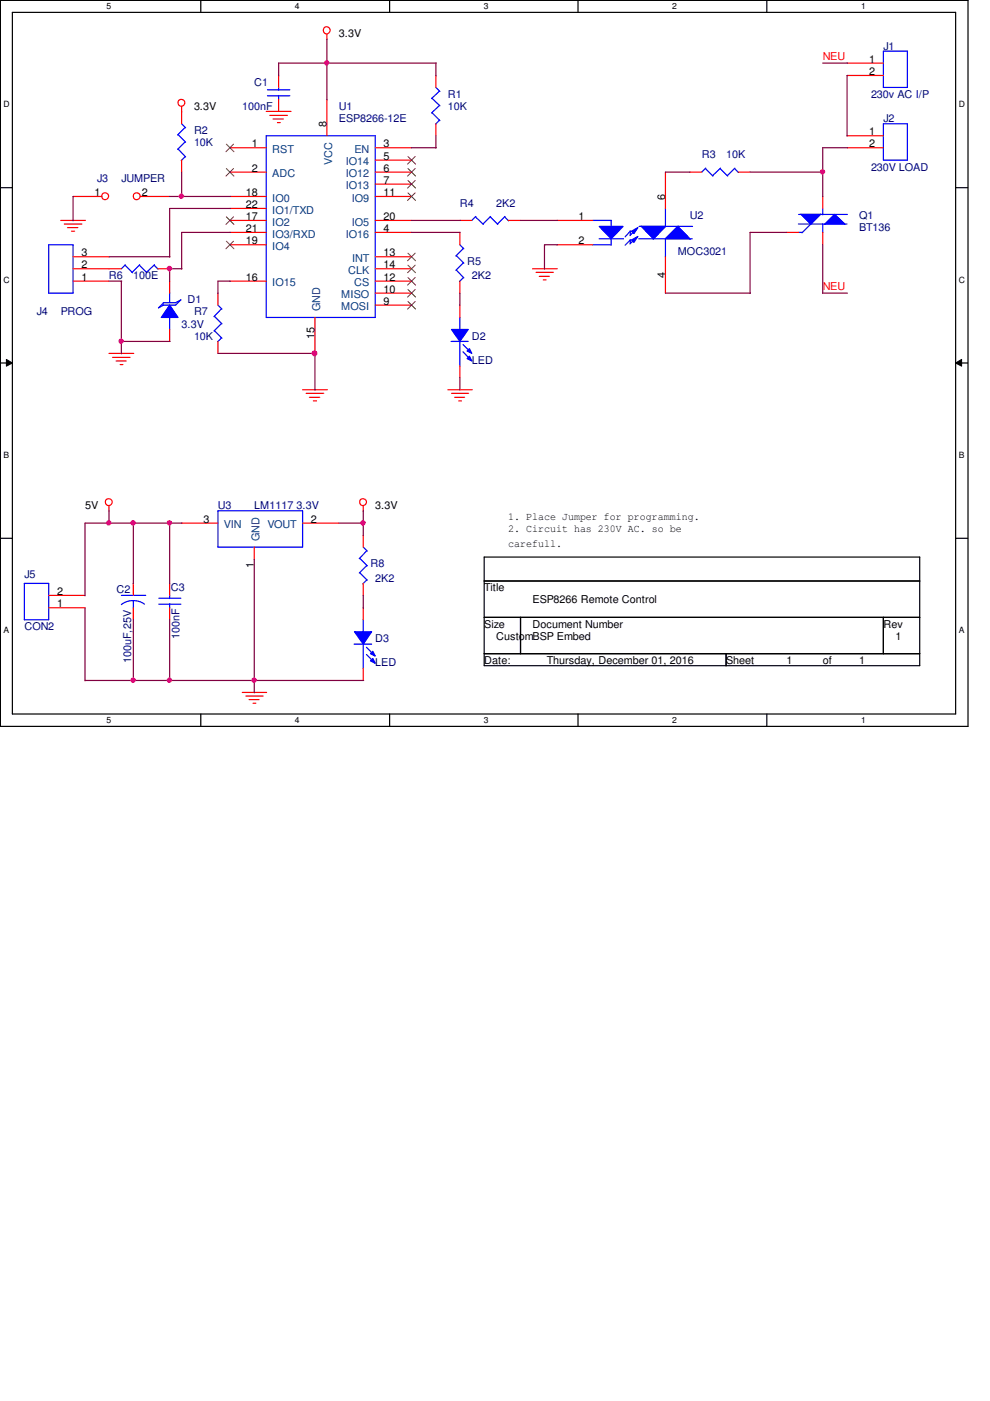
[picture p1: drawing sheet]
<svg xmlns="http://www.w3.org/2000/svg" width="210mm" height="297mm" viewBox="0 0 210 297" stroke-linecap="round" stroke-linejoin="round" font-family="sans-serif">
<path d="M.1 .1h205.2v153.9h-205.2zM2.6 2.6h200.1v148.8h-200.1z" fill="none" stroke="#000" stroke-width=".25"/>
<g fill="#fff">
<path d="M22.6 .3h1v2.1h-1z"/>
<path d="M22.6 151.6h1v2.1h-1z"/>
</g>
<path d="M42.6 .1v2.5M42.6 151.4v2.5" fill="none" stroke="#000" stroke-width=".25"/>
<g fill="#fff">
<path d="M62.6 .3h1v2.1h-1z"/>
<path d="M62.6 151.6h1v2.1h-1z"/>
</g>
<path d="M82.6 .1v2.5M82.6 151.4v2.5" fill="none" stroke="#000" stroke-width=".25"/>
<g fill="#fff">
<path d="M102.6 .3h1v2.1h-1z"/>
<path d="M102.6 151.6h1v2.1h-1z"/>
</g>
<path d="M122.6 .1v2.5M122.6 151.4v2.5" fill="none" stroke="#000" stroke-width=".25"/>
<g fill="#fff">
<path d="M142.6 .3h1v2.1h-1z"/>
<path d="M142.6 151.6h1v2.1h-1z"/>
</g>
<path d="M162.6 .1v2.5M162.6 151.4v2.5" fill="none" stroke="#000" stroke-width=".25"/>
<g fill="#fff">
<path d="M182.6 .3h1v2.1h-1z"/>
<path d="M182.6 151.6h1v2.1h-1z"/>
<path d="M.8 21.2h1.2v2h-1.2z"/>
<path d="M203.4 21.2h1.2v2h-1.2z"/>
<path d="M.8 58.3h1.2v2.1h-1.2z"/>
<path d="M203.4 58.3h1.2v2.1h-1.2z"/>
</g>
<path d="M.1 39.8h2.5M202.7 39.8h2.5" fill="none" stroke="#000" stroke-width=".25"/>
<g fill="#fff">
<path d="M.8 95.5h1.1v2h-1.1z"/>
<path d="M203.4 95.5h1.2v2h-1.2z"/>
</g>
<path d="M.1 77h2.5M202.7 77h2.5" fill="none" stroke="#000" stroke-width=".25"/>
<path d="M1.4 76.2l1.2 .8-1.2 .6zM202.7 77l1.3-.8v1.4z" fill="#000"/>
<path d="M1.4 76.2l1.2 .8-1.2 .6zM202.7 77l1.3-.8v1.4z" fill="none" stroke="#000" stroke-width=".21"/>
<g fill="#fff">
<path d="M.8 132.7h1.1v2h-1.1z"/>
<path d="M203.4 132.7h1.1v2h-1.1z"/>
</g>
<path d="M.1 114.1h2.5M102.7 118.1h92.4v23h-92.4zM202.7 114.1h2.5M102.7 123.2h92.4M102.7 130.9h92.4M102.7 138.6h92.4M110.4 130.9v7.7M154 138.6v2.5M187.4 130.9v7.7" fill="none" stroke="#000" stroke-width=".25"/>
<g fill="none" stroke="#f00" stroke-width=".25">
<path d="M69.3 7.3v1.1M38.5 22.6v3.6M38.5 34v2.5M48.8 36.5h7.7M48.8 31.3h7.7M56.5 23.6h5.2M57.2 24.5h3.8M57.9 25.2h2.2M58.8 26h.6M69.3 21.1v7.7M79.6 36.5h7.7M79.6 31.3h7.7"/>
<path d="M79.6 34h7.7M79.6 39h7.7M146.3 36.5h2.5M156.5 36.5h2.6M179.7 31.3h7.7M179.7 28.8h7.7M12.9 46.7h5.2M13.6 47.5h3.8M14.3 48.3h2.2M15.2 49h.6M15.5 41.7h6.1M29.8 41.7h6.2"/>
<path d="M48.8 46.7h7.7M48.8 41.7h7.7M48.8 49.3h7.7M48.8 59.6h7.7M48.8 51.9h7.7M48.8 44.2h7.7M79.6 46.7h7.7M79.6 57h7.7M79.6 41.7h7.7M79.6 49.3h7.7M79.6 54.4h7.7M79.6 59.6h7.7"/>
<path d="M112.9 57h5.3M113.7 57.7h3.6M114.4 58.6h2.1M115.2 59.4h.6M23.1 74.9h5.3M23.9 75.8h3.7M24.6 76.5h2.2M25.5 77.3h.6M66.8 67.3v7.6M79.6 62.1h7.7M79.6 64.7h7.7M64.2 82.6h5.2"/>
<path d="M64.9 83.4h3.8M65.6 84.2h2.2M66.5 85h.6M95 82.6h5.2M95.8 83.4h3.6M96.4 84.2h2.2M97.3 85h.6M23.1 107.3v1.1M77 107.3v1.1M10.3 128.9h7.7M10.3 126.2h7.7M28.3 123.7v2.5"/>
<path d="M28.3 128.9v2.5M36 123.7v2.5M36 128.9v2.5M51.4 146.8h5.2M52.2 147.6h3.6M52.8 148.3h2.1M53.7 149.1h.6"/>
<circle cx="69.3" cy="6.4" r=".74"/>
<circle cx="38.5" cy="21.8" r=".73"/>
<circle cx="22.3" cy="41.6" r=".73"/>
<circle cx="29" cy="41.6" r=".73"/>
<circle cx="23.1" cy="106.5" r=".73"/>
<circle cx="77" cy="106.5" r=".73"/>
</g>
<g fill="none" stroke="#00f" stroke-width=".25">
<path d="M37.8 28.5l1.6 1.6M37.8 31.6l1.6 1.7M38.5 26.2l.9 .9M39.3 27l-1.6 1.6M39.3 30.1l-1.6 1.6M39.3 33.2l-.9 .8M56.5 28.8h23.1v38.5h-23.1zM149.6 35.7l1.6 1.6M149.7 35.6l-.9 .9M152.7 35.7l1.6 1.6M152.8 35.6l-1.7 1.7M155.8 35.7l.8 .9"/>
<path d="M155.9 35.6l-1.6 1.7M187.4 26.2h5v7.8h-5zM36 62.1v2.1M36 67.2v2.6M5.2 123.7h5.1v7.7h-5.1zM25.7 126.2h5.2M28.3 127.3v1.6M30.6 128.1a4.2 4.2 0 0 0-4.9 .1M33.7 128.1h4.7M33.7 126.8h4.7M36 126.2v.7M36 128v.9"/>
</g>
<g fill="none" stroke="#804000" stroke-width=".21">
<path d="M48 30.6l1.6 1.6M48 35.7l1.6 1.6M49.5 30.6l-1.6 1.6M49.5 35.7l-1.6 1.6M86.5 35.7l1.6 1.6M86.5 33.2l1.6 1.6M86.5 38.3l1.6 1.6M88.1 35.7l-1.7 1.6M88.1 33.2l-1.7 1.6M88.1 38.3l-1.7 1.6M48 46l1.6 1.6M48 51.1l1.6 1.6"/>
<path d="M49.5 46l-1.6 1.6M49.5 51.1l-1.6 1.6M86.5 40.9l1.6 1.6M86.5 53.7l1.6 1.6M86.5 56.2l1.6 1.6M86.5 58.8l1.6 1.7M88.1 40.9l-1.7 1.6M88.1 53.7l-1.7 1.6M88.1 56.2l-1.7 1.6M88.1 58.8l-1.7 1.7M86.5 61.4l1.6 1.6M86.5 63.9l1.6 1.6"/>
<path d="M88.1 61.4l-1.7 1.6M88.1 63.9l-1.7 1.6"/>
</g>
<path d="M36 64.7l1.8 2.6h-3.6z" fill-rule="evenodd" fill="#00f"/>
<g fill="none" stroke="#00f" stroke-width=".25">
<path d="M92.5 18.5l.8 .9M93.2 19.3l-1.7 1.6M91.6 20.8l1.7 1.6M91.6 23.9l1.7 1.7M93.2 22.4l-1.7 1.6M93.2 25.5l-.8 .8M96.8 54.2l1.6 1.6M96.8 57.2l1.6 1.7M97.5 51.9l.9 .8M98.3 52.7l-1.6 1.6M98.3 55.7l-1.6 1.6M98.3 58.8l-.8 .9"/>
<path d="M100.8 46l1.7 1.6M100.9 45.9l-.8 .8M104 46l1.6 1.6M104.1 45.9l-1.7 1.6M107 46l.9 .8M107.1 45.9l-1.6 1.6M34.6 64.2h2.7l1.1-.6-1.1 1.1h-2.7M34.7 64.2l-1.1 1.1 1.1-.6M36 64.7l1.8 2.6h-3.6zM46.2 108.3h18v7.7h-18zM76.3 118.4l1.6 1.6M77 116l.9 .8"/>
<path d="M77.8 116.8l-1.6 1.6M77.8 119.9l-1.6 1.6M76.3 121.4l1.6 1.6M77.8 122.9l-.8 .9"/>
</g>
<g fill="none" stroke="#f00" stroke-width=".25">
<path d="M92.5 16v2.5M92.5 26.2v2.6M36 59.6v2.5M97.5 49.3v2.6M97.5 59.6v2.5M97.5 46.7h2.6M107.8 46.7h2.6M36 69.8v2.6M38.5 110.9h7.7M53.9 116v2.6M64.2 110.9h7.7M77 113.5v2.5"/>
<path d="M77 123.7v2.5"/>
</g>
<path d="M127.1 48h5.1l-2.6 2.6z" fill="#00f"/>
<g fill="none" stroke="#00f" stroke-width=".25">
<path d="M125.6 51.9h4M125.7 46.7h4M127.1 48h5.1l-2.6 2.6zM127.1 50.6h5.1M129.6 46.7v1.4M129.6 50.6v1.4M135.5 50.6h11.3M135.6 48h11.3M136 47.9l2.6 2.7M141.1 48l-2.6 2.7M141.1 44.2v3.9M143.8 48l2.6 2.7"/>
<path d="M143.8 47.9l-2.7 2.7v3.9"/>
</g>
<path d="M136.1 48h5l-2.5 2.6z" fill="#00f"/>
<path d="M136.1 48h5l-2.5 2.6z" fill="none" stroke="#00f" stroke-width=".25"/>
<path d="M143.8 48l2.5 2.6h-5.2z" fill="#00f"/>
<path d="M133.7 49l-1.1 1.2M133.7 48.9v1M133.7 50.8v.8M133.7 50.9l-1.1 1.1M134.7 48.8l-1.1 1.2M134.7 50.6l-1.1 1.1M143.8 48l2.5 2.6h-5.2z" fill="none" stroke="#00f" stroke-width=".25"/>
<path d="M133.9 49l1.4-.7-.8 1.2z" fill="#00f"/>
<path d="M133.9 49l1.4-.7-.8 1.2z" fill="none" stroke="#00f" stroke-width=".25"/>
<path d="M133.9 50.9l1.4-.8-.8 1.3z" fill="#00f"/>
<path d="M133.9 50.9l1.4-.8-.8 1.3zM95.7 72.4h3.6M97.5 67.3v2.6M97.5 72.4v5.2" fill="none" stroke="#00f" stroke-width=".25"/>
<path d="M141.1 36.5v7.7M118.1 46.7h7.6M118.1 51.9h7.6M141.1 54.4v7.7" fill="none" stroke="#f00" stroke-width=".25"/>
<path d="M95.8 69.8h3.5l-1.8 2.6z" fill-rule="evenodd" fill="#00f"/>
<path d="M95.8 69.8h3.5l-1.8 2.6z" fill="none" stroke="#00f" stroke-width=".25"/>
<path d="M99.6 75.5l.5 1-1-.5z" fill-rule="evenodd" fill="#00f"/>
<path d="M99.6 75.5l.5 1-1-.5z" fill="none" stroke="#00f" stroke-width=".25"/>
<path d="M99.6 73.9l.5 1-1-.5z" fill-rule="evenodd" fill="#00f"/>
<g fill="none" stroke="#00f" stroke-width=".25">
<path d="M56.7 19h4.8M59.1 18.5v.6M187.4 10.8h5v7.7h-5zM56.7 20.3h4.8M59.1 20.2v.9M10.3 51.9h5.2v10.2h-5.2zM26.5 56.2l1.6 1.6M26.6 56.1l-.9 .9M29.5 56.2l1.7 1.6M29.6 56.1l-1.6 1.6M32.7 56.2l.8 .9M32.8 56.1l-1.7 1.6"/>
<path d="M45.5 67.1l1.6 1.6M45.5 70.1l1.6 1.6M46.2 64.7l.9 .8M47 65.4l-1.6 1.7M47 68.6l-1.6 1.6M47 71.6l-.9 .9M98.2 73.1l1.6 1.6M98.2 74.6l1.6 1.7M99.6 73.9l.5 1-1-.5zM75.1 136.6h3.7M77 131.4v2.6M77 136.6v5.1"/>
</g>
<path d="M59.1 16v2.5M179.7 13.4h7.7M179.7 16h7.7M59.1 21.1v2.5M15.5 57h10.2M15.5 59.6h7.6M15.5 54.4h7.6M33.4 57h2.6M46.2 62.1v2.6M46.2 72.4v2.5M97.5 64.7v2.6M97.5 77.6v2.5" fill="none" stroke="#f00" stroke-width=".25"/>
<path d="M75.2 133.9h3.6l-1.8 2.7z" fill-rule="evenodd" fill="#00f"/>
<path d="M75.2 133.9h3.6l-1.8 2.7z" fill="none" stroke="#00f" stroke-width=".25"/>
<path d="M79.1 139.6l.5 1-1-.5z" fill-rule="evenodd" fill="#00f"/>
<path d="M79.1 139.6l.5 1-1-.5z" fill="none" stroke="#00f" stroke-width=".25"/>
<path d="M79.1 138.1l.5 1-1-.5z" fill-rule="evenodd" fill="#00f"/>
<path d="M169.3 47.5h10.4M169.3 49.3h.9M169.4 45.5h10.3M169.8 45.4l2.2 2.1M174.1 45.4l-4 4M174.5 44.2v1.4M174.5 47.5v1.9M174.9 47.6l2.1-2.1 2.2 2.1M77.7 137.2l1.6 1.7M77.7 138.8l1.6 1.6M79.1 138.1l.5 1-1-.5z" fill="none" stroke="#00f" stroke-width=".25"/>
<path d="M77 128.9v2.5M77 141.6v2.7" fill="none" stroke="#f00" stroke-width=".25"/>
<path d="M169.9 45.5h4.1l-2 2z" fill="#00f"/>
<path d="M169.9 45.5h4.1l-2 2z" fill="none" stroke="#00f" stroke-width=".25"/>
<path d="M175 47.5l2-2 2.2 2z" fill="#00f"/>
<path d="M175 47.5l2-2 2.2 2z" fill="none" stroke="#00f" stroke-width=".25"/>
<path d="M166.8 49.3h2.6M174.5 41.7v2.5M174.5 49.3v2.6" fill="none" stroke="#f00" stroke-width=".25"/>
<g fill="none" stroke="#800040" stroke-width=".25">
<path d="M69.3 8.3v12.9M92.5 13.4v2.7M92.5 13.4h-33.4v2.7M174.5 13.4h5.2M179.7 16v12.9M38.5 36.5v5.2M87.3 31.3h5.2M92.5 28.8v2.6M141.1 36.5h5.3M159.1 36.5h15.5M179.7 31.3h-5.2v10.4M15.5 41.7v5.1"/>
<path d="M23.1 59.6h2.7M23.1 54.4h13M25.7 59.6v15.4M36 41.7h12.9M38.6 57h-2.6v2.7M48.9 44.2h-12.9v10.3M48.9 59.6h-2.7v2.6M48.9 49.3h-10.4v7.8M87.3 49.3h10.3M87.3 46.7h10.3M110.4 46.7h7.8M118.2 51.9h-2.7v5.2"/>
<path d="M166.9 49.3h-7.8v12.9M174.5 51.9v10.3M25.7 72.4h10.4M46.2 74.9h20.7M66.8 74.9v7.8M97.5 62.1v2.7M141.1 62.1h18.1M174.5 62.1h5.2M97.5 80.1v2.6M23.1 108.3v2.7M28.3 110.9v12.9M36 110.9v12.9"/>
<path d="M38.6 110.9h-20.6v15.4M53.9 118.6v28.3M71.9 110.9h5.2M77 108.3v5.2M18 128.9v15.5M28.3 131.4v13M36 131.4v13M77 126.2v2.7M18 144.3h59.1"/>
</g>
<circle cx="77" cy="110.9" r=".48" fill="#f0f"/>
<circle cx="77" cy="110.9" r=".48" fill="none" stroke="#f0f" stroke-width=".25"/>
<circle cx="28.2" cy="144.2" r=".48" fill="#f0f"/>
<circle cx="28.2" cy="144.2" r=".48" fill="none" stroke="#f0f" stroke-width=".25"/>
<circle cx="35.9" cy="144.2" r=".48" fill="#f0f"/>
<circle cx="35.9" cy="144.2" r=".48" fill="none" stroke="#f0f" stroke-width=".25"/>
<circle cx="53.9" cy="144.2" r=".48" fill="#f0f"/>
<circle cx="53.9" cy="144.2" r=".48" fill="none" stroke="#f0f" stroke-width=".25"/>
<circle cx="35.9" cy="110.9" r=".48" fill="#f0f"/>
<circle cx="35.9" cy="110.9" r=".48" fill="none" stroke="#f0f" stroke-width=".25"/>
<circle cx="23.1" cy="110.9" r=".48" fill="#f0f"/>
<circle cx="23.1" cy="110.9" r=".48" fill="none" stroke="#f0f" stroke-width=".25"/>
<circle cx="28.2" cy="110.9" r=".48" fill="#f0f"/>
<circle cx="28.2" cy="110.9" r=".48" fill="none" stroke="#f0f" stroke-width=".25"/>
<circle cx="69.3" cy="13.3" r=".48" fill="#f0f"/>
<circle cx="69.3" cy="13.3" r=".48" fill="none" stroke="#f0f" stroke-width=".25"/>
<circle cx="66.7" cy="74.9" r=".52" fill="#f0f"/>
<circle cx="66.7" cy="74.9" r=".52" fill="none" stroke="#f0f" stroke-width=".25"/>
<circle cx="38.5" cy="41.6" r=".48" fill="#f0f"/>
<circle cx="38.5" cy="41.6" r=".48" fill="none" stroke="#f0f" stroke-width=".25"/>
<circle cx="25.7" cy="72.3" r=".48" fill="#f0f"/>
<circle cx="25.7" cy="72.3" r=".48" fill="none" stroke="#f0f" stroke-width=".25"/>
<circle cx="35.9" cy="56.9" r=".48" fill="#f0f"/>
<circle cx="35.9" cy="56.9" r=".48" fill="none" stroke="#f0f" stroke-width=".25"/>
<circle cx="174.4" cy="36.4" r=".48" fill="#f0f"/>
<circle cx="174.4" cy="36.4" r=".48" fill="none" stroke="#f0f" stroke-width=".25"/>
<g font-size="2.3">
<text x="71.9" y="7.9">3.3V</text>
<text x="184.3" y="13.3">1</text>
<text x="184.3" y="15.9">2</text>
<text x="41.1" y="23.3">3.3V</text>
<text x="69.3" y="27" transform="rotate(-90 69.3 27)">8</text>
<text x="184.3" y="28.7">1</text>
<text x="53.4" y="31.2">1</text>
<text x="81.4" y="31.2">3</text>
<text x="81.4" y="33.9">5</text>
<text x="184.3" y="31.2">2</text>
<text x="20.1" y="41.6">1</text>
<text x="30.1" y="41.6">2</text>
<text x="52.2" y="41.6">18</text>
<text x="53.4" y="36.4">2</text>
<text x="81.4" y="36.4">6</text>
<text x="81.4" y="41.6">11</text>
<text x="81.4" y="38.9">7</text>
<text x="52.2" y="46.7">17</text>
<text x="52.2" y="44.1">22</text>
<text x="81.4" y="46.7">20</text>
<text x="122.7" y="46.7">1</text>
<text x="141.1" y="42.4" transform="rotate(-90 141.1 42.4)">6</text>
<text x="52.2" y="51.8">19</text>
<text x="52.2" y="49.2">21</text>
<text x="81.4" y="49.2">4</text>
<text x="122.7" y="51.8">2</text>
<text x="17.3" y="59.5">1</text>
<text x="17.3" y="56.9">2</text>
<text x="17.3" y="54.4">3</text>
<text x="52.2" y="59.5">16</text>
<text x="81.4" y="54.4">13</text>
<text x="81.4" y="56.9">14</text>
<text x="81.4" y="59.5">12</text>
<text x="141.1" y="58.9" transform="rotate(-90 141.1 58.9)">4</text>
<text x="81.4" y="62.1">10</text>
<text x="81.4" y="64.6">9</text>
<text x="66.7" y="71.8" transform="rotate(-90 66.7 71.8)">15</text>
<text x="18" y="107.9">5V</text>
<text x="79.6" y="107.9">3.3V</text>
<text x="43.2" y="110.8">3</text>
<text x="66" y="110.8">2</text>
<text x="107.8" y="110.2">1. Place Jumper for programming.</text>
<text x="107.8" y="112.9">2. Circuit has 230V AC. so be</text>
<text x="107.8" y="115.9">carefull.</text>
<text x="53.8" y="120.5" transform="rotate(-90 53.8 120.5)">1</text>
<text x="102.7" y="125.4">Title</text>
<text x="12.1" y="128.8">1</text>
<text x="12.1" y="126.2">2</text>
<text x="112.9" y="127.9">ESP8266 Remote Control</text>
<text x="102.7" y="133.1">Size</text>
<text x="105.2" y="135.6">CustomBSP Embed</text>
<text x="112.9" y="133.1">Document Number</text>
<text x="187.4" y="133.1">Rev</text>
<text x="189.9" y="135.6">1</text>
<text x="102.7" y="140.8">Date:</text>
<text x="116" y="140.8">Thursday, December 01, 2016</text>
<text x="154" y="140.8">Sheet</text>
<text x="166.8" y="140.8">1</text>
<text x="174.5" y="140.8">of</text>
<text x="182.2" y="140.8">1</text>
</g>
<g font-size="2.3" fill="#000080">
<text x="187.4" y="10.5">J1</text>
<text x="51.4" y="23.3">100nF</text>
<text x="53.9" y="18.2">C1</text>
<text x="71.9" y="23.3">U1</text>
<text x="95" y="20.7">R1</text>
<text x="95" y="23.3">10K</text>
<text x="184.7" y="20.7">230v AC I/P</text>
<text x="41.1" y="28.4">R2</text>
<text x="71.9" y="25.8">ESP8266-12E</text>
<text x="187.4" y="25.8">J2</text>
<text x="41.1" y="31">10K</text>
<text x="148.8" y="33.5">R3</text>
<text x="154" y="33.5">10K</text>
<text x="20.6" y="38.7">J3</text>
<text x="25.7" y="38.7">JUMPER</text>
<text x="184.7" y="36.2">230V LOAD</text>
<text x="97.5" y="43.9">R4</text>
<text x="105.2" y="43.9">2K2</text>
<text x="146.3" y="46.4">U2</text>
<text x="182.2" y="46.4">Q1</text>
<text x="182.2" y="48.9">BT136</text>
<text x="23.1" y="59.2">R6</text>
<text x="28.3" y="59.2">100E</text>
<text x="99.1" y="56.1">R5</text>
<text x="100.1" y="59.2">2K2</text>
<text x="143.8" y="54.1">MOC3021</text>
<text x="39.8" y="64.3">D1</text>
<text x="7.8" y="66.9">J4</text>
<text x="12.9" y="66.9">PROG</text>
<text x="38.5" y="69.5">3.3V</text>
<text x="41.1" y="66.9">R7</text>
<text x="41.1" y="72.1">10K</text>
<text x="100.1" y="72.1">D2</text>
<text x="100.1" y="77.1">LED</text>
<text x="46.2" y="107.9">U3</text>
<text x="53.9" y="107.9">LM1117 3.3V</text>
<text x="5.2" y="122.6">J5</text>
<text x="24.7" y="125.6">C2</text>
<text x="36.2" y="125.4">C3</text>
<text x="78.6" y="120.3">R8</text>
<text x="79.6" y="123.4">2K2</text>
<text x="5.2" y="133.6">CON2</text>
<text x="38.1" y="135.6" transform="rotate(-90 38.1 135.6)">100nF</text>
<text x="79.6" y="136.1">D3</text>
<text x="27.9" y="140.6" transform="rotate(-90 27.9 140.6)">100uF,25V</text>
<text x="79.6" y="141.3">LED</text>
</g>
<g font-size="2.3" fill="#f00">
<text x="174.5" y="12.8">NEU</text>
<text x="174.5" y="61.6">NEU</text>
</g>
<g font-size="2.3" fill="#004080">
<text x="57.7" y="32.4">RST</text>
<text x="70.4" y="35" transform="rotate(-90 70.4 35)">VCC</text>
<text x="73.3" y="35.1">IO14</text>
<text x="75.2" y="32.4">EN</text>
<text x="57.7" y="37.6">ADC</text>
<text x="73.3" y="37.6">IO12</text>
<text x="73.3" y="40.1">IO13</text>
<text x="57.7" y="47.8">IO2</text>
<text x="57.7" y="42.8">IO0</text>
<text x="57.7" y="45.3">IO1/TXD</text>
<text x="74.6" y="47.8">IO5</text>
<text x="74.6" y="42.8">IO9</text>
<text x="57.7" y="53">IO4</text>
<text x="57.7" y="50.4">IO3/RXD</text>
<text x="73.3" y="50.4">IO16</text>
<text x="73.8" y="58.1">CLK</text>
<text x="74.7" y="55.5">INT</text>
<text x="57.7" y="60.7">IO15</text>
<text x="72.4" y="65.8">MOSI</text>
<text x="72.4" y="63.2">MISO</text>
<text x="75.1" y="60.7">CS</text>
<text x="67.9" y="66" transform="rotate(-90 67.9 66)">GND</text>
<text x="47.5" y="112">VIN</text>
<text x="56.7" y="112">VOUT</text>
<text x="55" y="114.7" transform="rotate(-90 55 114.7)">GND</text>
</g>
<g font-size="1.8">
<text x="22.6" y="1.9">5</text>
<text x="62.6" y="1.9">4</text>
<text x="102.6" y="1.9">3</text>
<text x="142.6" y="1.9">2</text>
<text x="182.6" y="1.9">1</text>
<text x=".8" y="22.8">D</text>
<text x="203.4" y="22.8">D</text>
<text x=".8" y="59.9">C</text>
<text x="203.4" y="59.9">C</text>
<text x=".8" y="97.1">B</text>
<text x="203.4" y="97.1">B</text>
<text x=".8" y="134.3">A</text>
<text x="203.4" y="134.3">A</text>
<text x="22.6" y="153.2">5</text>
<text x="62.6" y="153.2">4</text>
<text x="102.6" y="153.2">3</text>
<text x="142.6" y="153.2">2</text>
<text x="182.6" y="153.2">1</text>
</g>
</svg>
